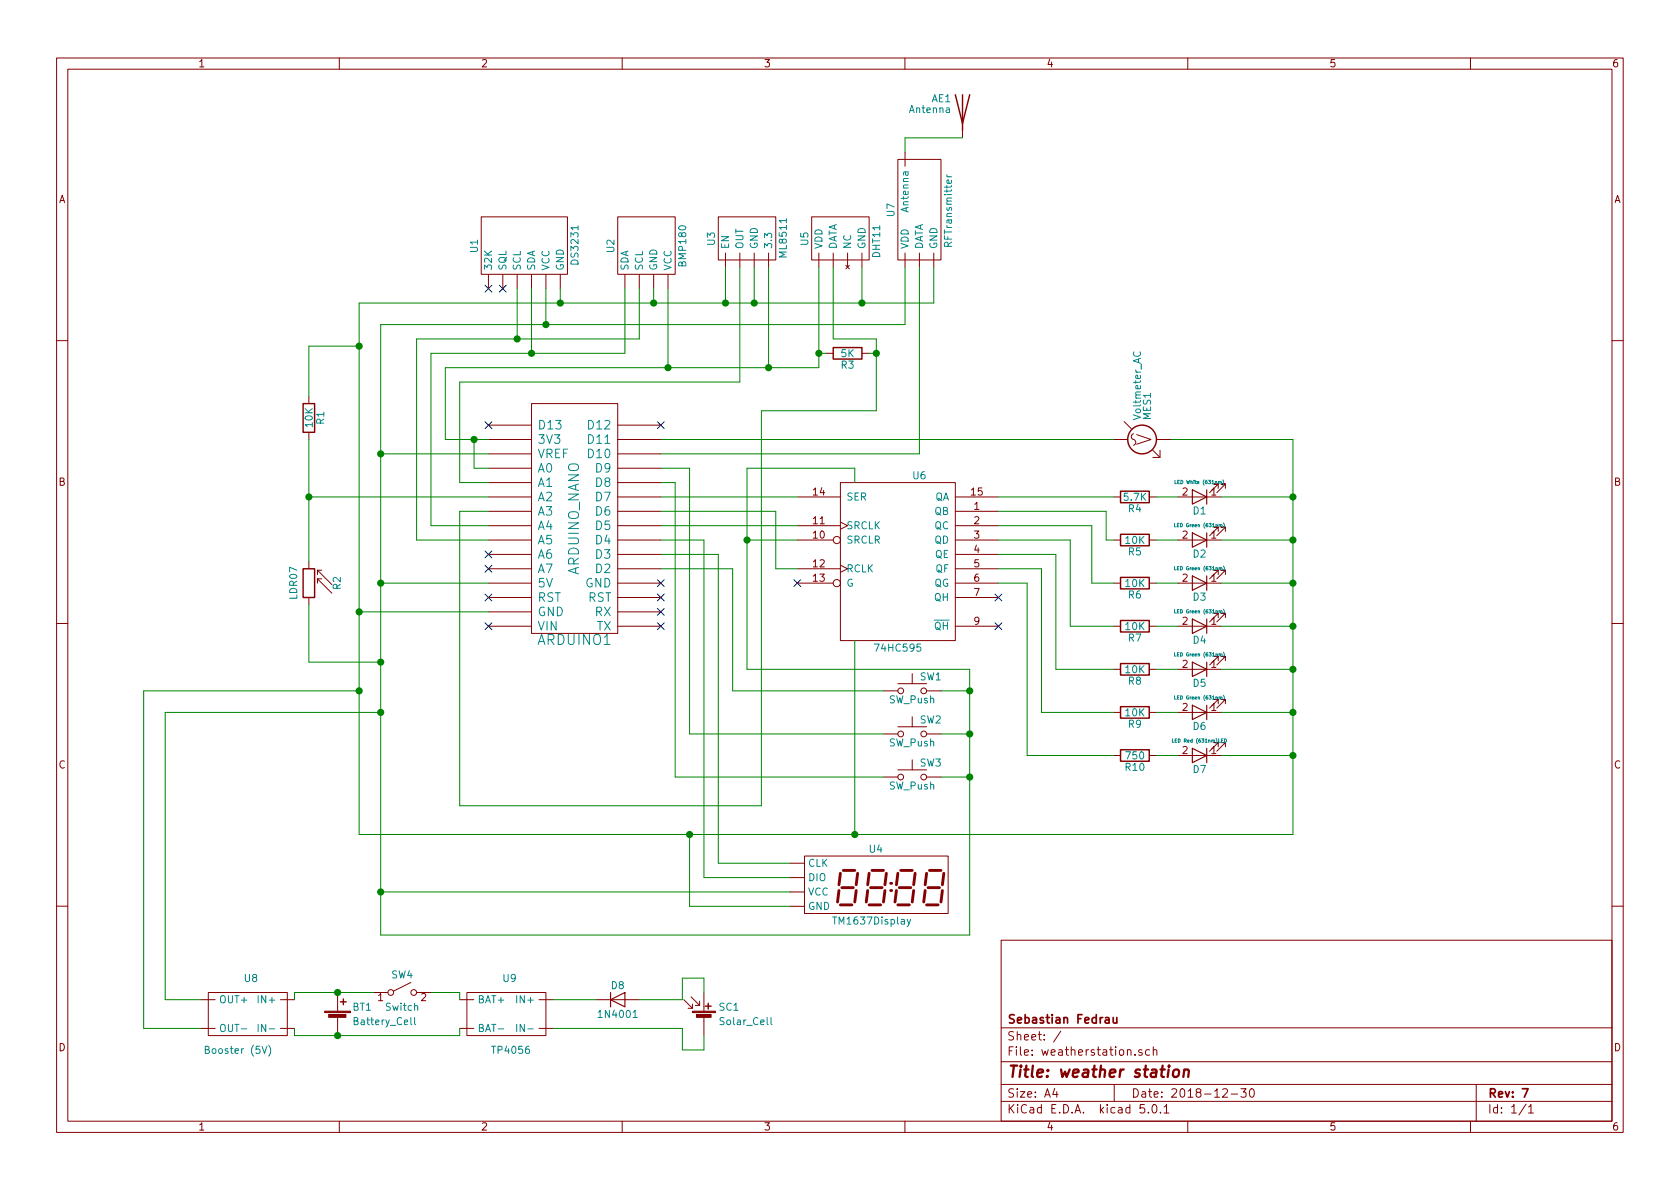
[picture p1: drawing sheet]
<svg xmlns="http://www.w3.org/2000/svg" width="297mm" height="210mm" viewBox="0 0 297 210" stroke-linecap="round" stroke-linejoin="round" font-family="sans-serif">
<g fill="none" stroke="#840000" stroke-width=".18">
<path d="M10 10.3h277v189.9h-277zM12 12.2h273v186.1h-273zM60 10.3v1.9M110 10.3v1.9M160 10.3v1.9M210 10.3v1.9M260 10.3v1.9M10 60.2h2M86.4 77.7h7.6M86.4 75.2h7.6M94 71.4h15.2v40.6h-15.2zM109.2 77.7h7.6"/>
<path d="M109.2 75.2h7.6M285 60.2h2M86.4 87.9h7.6M86.4 85.3h7.6M86.4 82.8h7.6M86.4 80.3h7.6M86.4 90.4h7.6M86.4 93h7.6M86.4 95.5h7.6M86.4 98h7.6M109.2 87.9h7.6M109.2 85.3h7.6"/>
<path d="M109.2 82.8h7.6M109.2 80.3h7.6M109.2 90.4h7.6M109.2 93h7.6M109.2 95.5h7.6M109.2 98h7.6M141 87.9h7.6M141 93h7.6M141 95.5h6.3M148.6 85.3h20.3v28h-20.3zM148.6 92.3l1.3 .7-1.3 .6M148.6 99.9l1.3 .7-1.3 .6"/>
<path d="M168.9 87.9h7.6M168.9 90.4h7.6M168.9 93h7.6M168.9 95.5h7.6M168.9 98h7.6M196.8 87.9h1.3M196.8 95.5h1.3M203.2 87.9h1.3M203.2 95.5h1.3M208.3 87.9h7.6M208.3 95.5h7.6M215.4 86.4v-.8h-.8h.8l-1.5 1.5"/>
<path d="M215.4 94v-.8h-.8h.8l-1.5 1.5M216.7 86.4v-.8h-.8h.8l-1.6 1.5M216.7 94v-.8h-.8h.8l-1.6 1.5M10 110.3h2M86.4 110.7h7.6M86.4 108.2h7.6M86.4 100.6h7.6M86.4 103.1h7.6M86.4 105.7h7.6M109.2 110.7h7.6M109.2 108.2h7.6M109.2 100.6h7.6"/>
<path d="M109.2 103.1h7.6M109.2 105.7h7.6M141 100.6h7.6M141 103.1h6.3M161.3 119.1v1.8M168.9 110.7h7.6M168.9 100.6h7.6M168.9 103.1h7.6M168.9 105.7h7.6M196.8 110.7h1.3M196.8 103.1h1.3M196.8 118.4h1.3"/>
<path d="M203.2 110.7h1.3M203.2 103.1h1.3M203.2 118.4h1.3M208.3 110.7h7.6M208.3 103.1h7.6M208.3 118.4h7.6M215.4 101.6v-.8h-.8h.8l-1.5 1.6M215.4 109.2v-.7h-.8h.8l-1.5 1.5M215.4 116.8v-.7h-.8h.8l-1.5 1.5M216.7 101.6v-.8h-.8h.8l-1.6 1.6M216.7 109.2v-.7h-.8h.8l-1.6 1.5M216.7 116.8v-.7h-.8h.8l-1.6 1.5"/>
<path d="M285 110.3h2M156.2 122.2h2.5M158.7 120.9h5.1M163.8 122.2h2.6M196.8 126h1.3M196.8 133.6h1.3M203.2 126h1.3M203.2 133.6h1.3M208.3 126h7.6M208.3 133.6h7.6M215.4 124.5v-.8h-.8h.8l-1.5 1.5M215.4 132.1v-.8h-.8h.8l-1.5 1.5"/>
<path d="M216.7 124.5v-.8h-.8h.8l-1.6 1.5M216.7 132.1v-.8h-.8h.8l-1.6 1.5M142.2 151.4h25.4v10.1h-25.4zM10 160.2h2M177 166.3h108v32h-108zM285 160.2h2M60 198.3v1.9M110 198.3v1.9M160 198.3v1.9M177 194.8h108M177 191.8h108M177 187.8h108"/>
<path d="M177 181.8h108M186.5 192.5l-.4 1h1M186.8 193v1M187.6 182.3l-1.3 2M197 191.8v3M200.7 186.5v.1M201.9 185.7a.37 .37 0 0 0-.6 .1l.1 .2 .5 .2 .1 .1-.2 .3-.5-.1M202.3 195.3h-.7l-.1 .7 .3-.1 .5 .1 .1 .2-.1 .5-.2 .1-.6-.1M203 196.7v.1M203.3 185.7l-.5-.1-.3 .3 .1 .6 .2 .1 .5-.1M203.8 195.5l.2-.2a.8 .8 0 0 1 .6 .8 .8 .8 0 0 1-.6 .7l-.2-.1-.1-.4zM203.9 185.7h.1a.37 .37 0 0 1 .5 .1v.8"/>
<path d="M203.9 185.1v1.5M205.2 196.7v.1M205.8 195.8l.4-.5v1.5M205.8 196.8h.9M210 198.3v1.9M216.2 192.7l.2-.2h.4l.2 .5-.9 1h.9M217.7 193.5h1.1M219.4 192.5h.9l-.5 .6 .5 .1v.7l-.3 .1-.6-.1M221.1 192.6l.2-.1a.8 .8 0 0 1 .5 .8 .8 .8 0 0 1-.5 .7 1 1 0 0 1-.2-1.4zM260 198.3v1.9M261 191.8v6.5M269.8 195.2l-1.2 2"/>
<path d="M270.3 195.8l.4-.5v1.5M270.3 196.8h.8"/>
<circle cx="148" cy="95.5" r=".63"/>
<circle cx="148" cy="103.1" r=".63"/>
<circle cx="159.3" cy="122.2" r=".51"/>
<circle cx="163.3" cy="122.2" r=".51"/>
</g>
<path d="M196.8 179.9l.1 .9 .3 .1 .3-.1M197.5 179.9v1M195.5 180h.5l.1 .9M196.1 180.3l-.5 .1-.2 .2 .2 .3 .5-.1M269.2 192.5h1l-.7 1.5" fill="none" stroke="#840000" stroke-width=".3"/>
<path d="M207.5 189.3a.53 .53 0 0 1 .6-.2 .53 .53 0 0 1 .4 .4l-.1 .6a.54 .54 0 0 1-.5 .4 .54 .54 0 0 1-.5-.4zM209.4 189.3a.5 .5 0 0 1 .8 .1l-.1 1M209.4 189.1l-.2 1.3" fill="none" stroke="#840000" stroke-width=".41"/>
<g fill="none" stroke="#840000" stroke-width=".2">
<path d="M210.8 86.6l2.6 1.3-2.6 1.2zM210.8 94.2l2.6 1.3-2.6 1.3zM213.4 86.6v2.5M213.4 94.2v2.6M210.8 101.8l2.6 1.3-2.6 1.3zM210.8 109.5l2.6 1.2-2.6 1.3zM210.8 117.1l2.6 1.3-2.6 1.2zM213.4 101.8v2.6M213.4 109.5v2.5M213.4 117.1v2.5M210.8 124.7l2.6 1.3-2.6 1.2zM210.8 132.3l2.6 1.3-2.6 1.3z"/>
<path d="M213.4 124.7v2.5M213.4 132.3v2.6"/>
</g>
<g fill="none" stroke="#008484" stroke-width=".18">
<path d="M207.7 92.6v.6h.3M207.7 84.9v.6h.3M215.7 85.2h.2l.1 .3M215.8 92.9l.3-.1v.4M216.2 84.9l.2 .4-.2 .5M216.3 92.5l.2 .4-.2 .5M207.7 100.2v.6h.3M207.7 107.8v.6h.3M207.7 115.4v.6h.3M215.8 100.5l.3-.1v.4M215.8 108.1l.3-.1v.4M215.8 115.7h.3v.3"/>
<path d="M216.3 100.1l.2 .4-.2 .5M216.3 107.7l.2 .4-.2 .6M216.3 115.3l.2 .4-.2 .6M207.3 130.7v.6h.3M207.7 123v.6h.3M215.8 123.3h.3v.3M216.3 123l.2 .4-.2 .5M216.5 130.7a.31 .31 0 0 1 .4 .3 .31 .31 0 0 1-.4 .3z"/>
</g>
<path d="M198.1 86.9h5.1v2h-5.1zM198.1 94.5h5.1v2h-5.1zM198.1 102.1h5.1v2h-5.1zM198.1 109.7h5.1v2.1h-5.1zM198.1 117.3h5.1v2.1h-5.1zM198.1 125h5.1v2h-5.1zM198.1 132.6h5.1v2h-5.1z" fill="none" stroke="#840000" stroke-width=".25"/>
<g fill="none" stroke="#840000" stroke-width=".51">
<path d="M148.3 157.5l-.2 2M148.6 154.4l-.3 2.1M148.8 157h2.1M149.1 153.9h2M151.4 157.5l-.3 2M151.6 154.4l-.2 2.1M153.4 157.5l-.2 2M153.7 154.4l-.3 2.1M153.9 157h2.1M154.2 153.9h2M156.5 157.5l-.3 2M156.7 154.4l-.2 2.1"/>
<path d="M148.6 160h2M153.7 160h2"/>
</g>
<g fill="#840000">
<circle cx="157.5" cy="157.5" r=".25"/>
<circle cx="157.5" cy="156.2" r=".25"/>
</g>
<g fill="none" stroke="#840000" stroke-width=".51">
<path d="M158.5 157.5l-.3 2M158.7 154.4l-.2 2.1M159 157h2M159.3 153.9h2M161.5 157.5l-.2 2M161.8 154.4l-.3 2.1M163.6 157.5l-.3 2M163.8 154.4l-.2 2.1M164.1 157h2M164.3 153.9h2.1M166.6 157.5l-.2 2M166.9 154.4l-.3 2.1"/>
<path d="M158.7 160h2.1M163.8 160h2.1"/>
</g>
<g fill="none" stroke="#840000" stroke-width=".18">
<path d="M85.1 38.3h15.2v10.2h-15.2zM109.2 38.3h10.2v10.2h-10.2zM127 38.3h10.2v7.7h-10.2zM143.5 38.3h10.2v7.7h-10.2zM158.7 28.2h7.7v17.8h-7.7zM160 26.9v2.5M170.2 21.8v2.6M86.4 48.6v2.4M88.9 48.6v2.4M91.4 48.6v2.4M94 48.6v2.4M96.5 48.6v2.4"/>
<path d="M99.1 48.6v2.4M110.5 48.6v2.4M113 48.6v2.4M115.6 48.6v2.4M118.1 48.6v2.4M128.3 44.7v2.5M130.8 44.7v2.5M133.3 44.7v2.5M135.9 44.7v2.5M144.8 44.7v2.5M147.3 44.7v2.5M149.6 46.9l.6 .6"/>
<path d="M149.9 44.7v2.5M150.2 46.9l-.6 .6M152.4 44.7v2.5M160 44.7v2.5M162.6 44.7v2.5M165.1 44.7v2.5M54.6 70.1v1.3M54.6 76.4v1.3M146 62.5h1.3M152.4 62.5h1.3M196.8 77.7h2.6M198.8 74.5l1.2 1.3"/>
<path d="M203.8 79.6l1.3 1.3M204.5 77.7h2.5M205.1 79.6v1.3h-1.3M54.6 99.3v1.3M54.6 105.7v1.2M56.1 100.8l2.6 2.6M56.1 100.8h.8M56.1 100.8v.8M56.1 102.4v.7M56.1 102.4l2.6 2.5M56.1 102.4h.8M156.2 129.8h2.5"/>
<path d="M156.2 137.4h2.5M158.7 128.5h5.1M158.7 136.1h5.1M161.3 126.7v1.8M161.3 134.4v1.7M163.8 129.8h2.6M163.8 137.4h2.6M139.7 152.6h2.5M139.7 155.2h2.5M139.7 157.7h2.5M35.6 176.8h2.4M36.8 175.5h14v7.6h-14z"/>
<path d="M49.6 176.8h2.5M59.7 175.5v3.3M59.7 179.8v3.3M66 175.5h2.6M72.6 173.7l-3 1.6M73.7 175.5h2.5M81.3 176.8h2.5M82.5 175.5h14v7.6h-14zM95.3 176.8h2.5M105.4 176.8h7.6M120.9 176.8l1.5 1.5M122.2 176.3l1.5 1.5"/>
<path d="M122.4 177.5v.8h-.7M123.7 177v.8h-.8M124.5 175.5v3.3M124.5 179.8v3.3M139.7 160.3h2.5M35.6 181.9h2.4M49.6 181.9h2.5M81.3 181.9h2.5M95.3 181.9h2.5"/>
<circle cx="159.3" cy="137.4" r=".51"/>
<circle cx="159.3" cy="129.8" r=".51"/>
<circle cx="163.3" cy="129.8" r=".51"/>
<circle cx="163.3" cy="137.4" r=".51"/>
<circle cx="69.1" cy="175.5" r=".51"/>
<circle cx="73.2" cy="175.5" r=".51"/>
</g>
<g fill="none" stroke="#008484" stroke-width=".18">
<path d="M167.4 30.9l.1 .3 .1 .1M167.4 31.3h.8M200.5 62.2a.6 .6 0 0 0 .4 .9 .6 .6 0 0 0 .8-.6l-.2-.3M45.6 176.1v1.2M73.3 179.9v1.1l.2 .2M91.4 176.1v1.2M111.9 179.9h.7M136.3 179.9v1.1l.2 .2M160.4 162.6l.3 .8M161 162.6l-.4 1.1-.2 .1M36.3 185.6h.6v-.5l-.6-.1v1.3h.5l.2-.3v-.2l-.3-.2M42.7 181.9h.9"/>
<path d="M45.6 181.1v1.3M47.5 184.8a1.47 1.47 0 0 1 0 2M88.1 181.9h1M91.4 181.1v1.3"/>
</g>
<g fill="none" stroke="#840000" stroke-width=".25">
<path d="M168.9 16.8l1.3 5 1.2-5M170.2 16.8v6.3M53.6 71.4h2v5h-2zM147.3 61.5h5.1v2h-5.1zM53.6 100.6h2v5.1h-2zM60.2 177.2h1M60.7 176.7v1M124.7 177.9h1M125.2 177.4v1"/>
<circle cx="201.9" cy="77.7" r="2.54"/>
</g>
<g fill="none" stroke="#000084" stroke-width=".18">
<path d="M85.8 50.4l1.2 1.3M87 50.4l-1.2 1.3M88.3 50.4l1.2 1.3M89.5 50.4l-1.2 1.3M85.8 74.6l1.2 1.2M87 74.6l-1.2 1.2M116.2 74.6l1.2 1.2M117.4 74.6l-1.2 1.2M85.8 100l1.2 1.2M85.8 97.4l1.2 1.2M87 100l-1.2 1.2M87 97.4l-1.2 1.2"/>
<path d="M85.8 110.1l1.2 1.2M85.8 105l1.2 1.3M87 110.1l-1.2 1.2M87 105l-1.2 1.3M116.2 102.5l1.2 1.2M116.2 105l1.2 1.3M116.2 107.6l1.2 1.2M116.2 110.1l1.2 1.2M117.4 102.5l-1.2 1.2M117.4 105l-1.2 1.3M117.4 107.6l-1.2 1.2M117.4 110.1l-1.2 1.2"/>
<path d="M140.4 102.5l1.2 1.2M141.6 102.5l-1.2 1.2M175.9 105l1.2 1.3M175.9 110.1l1.2 1.2M177.1 105l-1.2 1.3M177.1 110.1l-1.2 1.2"/>
</g>
<g fill="#840000" stroke="#840000" stroke-width=".18">
<path d="M57.4 178.8h4.6v.3h-4.6z"/>
<path d="M58.1 179.4h3.1v.5h-3.1z"/>
<path d="M122.4 178.8h4.1v.3h-4.1z"/>
<path d="M123.1 179.4h2.6v.5h-2.6z"/>
</g>
<path d="M107.9 176.8l2.6-1.3v2.5zM107.9 175.5v2.5" fill="none" stroke="#840000" stroke-width=".2"/>
<g fill="none" stroke="#008400" stroke-width=".18">
<path d="M170.2 24.4h-10.2v2.5M91.4 51v8.9M94 51v11.5M96.5 51v6.4M99.1 51v2.6M110.5 51v11.5h-34.3v30.5h10.2M113 51v8.9h-39.3v35.6h12.7M115.6 51v2.6M118.1 51v14M128.3 47.2v6.4M130.8 47.2v20.4h-49.5v17.7h5.1M133.3 47.2v6.4"/>
<path d="M135.9 47.2v17.8M144.8 47.2v17.8h-66.1v12.7h7.7M147.3 47.2v12.7h7.6v12.7h-20.3v69.9h-53.3v-52.1h5.1M152.4 47.2v6.4M160 47.2v10.2h-92.7v107.9h104.1v-46.9h-39.3v-35.6h19v2.5M162.6 47.2v33.1h-45.8M165.1 47.2v6.4h-101.6v94h165.1v-69.9h-21.6M54.6 77.7v21.6M63.5 61.2h-8.9v8.9M83.8 77.7v5.1h2.6M116.8 77.7h80M144.8 62.5h1.2"/>
<path d="M153.7 62.5h1.2M54.6 87.9h31.8M67.3 80.3h19.1M116.8 87.9h24.2M116.8 90.4h20.4v10.2h3.8M116.8 93h24.2M116.8 82.8h5.1v47h34.3M116.8 95.5h7.7v59.7h15.2M116.8 98h10.2v54.6h12.7M116.8 85.3h2.6v52.1h36.8M132.1 95.5h8.9M176.5 87.9h20.3"/>
<path d="M176.5 90.4h19.1v5.1h1.2M176.5 93h16.5v10.1h3.8M176.5 95.5h12.7v15.2h7.6M176.5 98h10.2v20.4h10.1M204.5 87.9h3.8M204.5 95.5h3.8M215.9 87.9h12.7M215.9 95.5h12.7M54.6 106.9v10.2h12.7M63.5 108.2h22.9M67.3 103.1h19.1M116.8 100.6h12.7v21.6h26.7"/>
<path d="M151.1 113.3v34.3M176.5 100.6h7.6v25.4h12.7M176.5 103.1h5.1v30.5h15.2M204.5 103.1h3.8M204.5 110.7h3.8M204.5 118.4h3.8M215.9 103.1h12.7M215.9 110.7h12.7M215.9 118.4h12.7M63.5 122.2h-38.1v59.7h10.2M67.3 126h-38.1v50.8h6.4M166.4 122.2h5"/>
<path d="M166.4 129.8h5M166.4 137.4h5M204.5 126h3.8M204.5 133.6h3.8M215.9 126h12.7M215.9 133.6h12.7M67.3 157.7h72.4M121.9 147.6v12.7h17.8M66 175.5h-13.9v1.3M76.2 175.5h5.1v1.3M97.8 176.8h7.6M124.5 175.5v-2.5h-3.9v3.8h-7.6"/>
<path d="M52.1 181.9v1.2h29.2v-1.2M97.8 181.9h22.8v3.8h3.9v-2.6"/>
</g>
<g fill="#008400" stroke="#008400" stroke-width=".25">
<circle cx="151.1" cy="147.6" r=".51"/>
<circle cx="228.6" cy="87.9" r=".51"/>
<circle cx="228.6" cy="95.5" r=".51"/>
<circle cx="228.6" cy="103.1" r=".51"/>
<circle cx="228.6" cy="110.7" r=".51"/>
<circle cx="228.6" cy="118.4" r=".51"/>
<circle cx="228.6" cy="126" r=".51"/>
<circle cx="228.6" cy="133.6" r=".51"/>
<circle cx="121.9" cy="147.6" r=".51"/>
<circle cx="94" cy="62.5" r=".51"/>
<circle cx="91.4" cy="59.9" r=".51"/>
<circle cx="118.1" cy="65" r=".51"/>
<circle cx="63.5" cy="108.2" r=".51"/>
<circle cx="133.4" cy="53.6" r=".51"/>
<circle cx="115.6" cy="53.6" r=".51"/>
<circle cx="99.1" cy="53.6" r=".51"/>
<circle cx="96.5" cy="57.4" r=".51"/>
<circle cx="128.3" cy="53.6" r=".51"/>
<circle cx="135.9" cy="65" r=".51"/>
<circle cx="152.4" cy="53.6" r=".51"/>
<circle cx="171.5" cy="129.8" r=".51"/>
<circle cx="171.5" cy="137.4" r=".51"/>
<circle cx="67.3" cy="117.1" r=".51"/>
<circle cx="67.3" cy="157.7" r=".51"/>
<circle cx="67.3" cy="103.1" r=".51"/>
<circle cx="171.5" cy="122.2" r=".51"/>
<circle cx="132.1" cy="95.5" r=".51"/>
<circle cx="59.7" cy="175.5" r=".51"/>
<circle cx="59.7" cy="183.1" r=".51"/>
<circle cx="63.5" cy="122.2" r=".51"/>
<circle cx="67.3" cy="126" r=".51"/>
<circle cx="67.3" cy="80.3" r=".51"/>
<circle cx="83.8" cy="77.7" r=".51"/>
<circle cx="154.9" cy="62.5" r=".51"/>
<circle cx="144.8" cy="62.5" r=".51"/>
<circle cx="54.6" cy="87.9" r=".51"/>
<circle cx="63.5" cy="61.2" r=".51"/>
</g>
<text font-size="3.5" fill="#840000" x="203.6" y="78.9" transform="rotate(-90 203.6 78.9)">V</text>
<text font-size="2.8" fill="#840000" x="178" y="190.5">Title: weather station</text>
<g font-size="2.5" fill="#008484">
<text x="102.4" y="101.8" transform="rotate(-90 102.4 101.8)">ARDUINO_NANO</text>
<text x="95.1" y="114.1">ARDUINO1</text>
</g>
<g font-size="2.1" fill="#008484">
<text x="95" y="75.9">D13</text>
<text x="104.3" y="75.9">D12</text>
<text x="95" y="78.5">3V3</text>
<text x="95" y="81">VREF</text>
<text x="95" y="83.6">A0</text>
<text x="104.3" y="81">D10</text>
<text x="104.3" y="78.5">D11</text>
<text x="105.5" y="83.6">D9</text>
<text x="95" y="86.1">A1</text>
<text x="95" y="88.6">A2</text>
<text x="105.5" y="88.6">D7</text>
<text x="105.5" y="86.1">D8</text>
<text x="95" y="91.2">A3</text>
<text x="95" y="93.7">A4</text>
<text x="105.5" y="93.7">D5</text>
<text x="105.5" y="91.2">D6</text>
<text x="95" y="96.3">A5</text>
<text x="95" y="98.8">A6</text>
<text x="95" y="101.3">A7</text>
<text x="105.5" y="101.3">D2</text>
<text x="105.5" y="98.8">D3</text>
<text x="105.5" y="96.3">D4</text>
<text x="95" y="103.9">5V</text>
<text x="95" y="106.4">RST</text>
<text x="103.5" y="103.9">GND</text>
<text x="104" y="106.4">RST</text>
<text x="95" y="109">GND</text>
<text x="95" y="111.5">VIN</text>
<text x="105.3" y="109">RX</text>
<text x="105.5" y="111.5">TX</text>
</g>
<g font-size="2.1" fill="#840000">
<text x="178" y="184">Sheet: /</text>
<text x="178" y="181">Sebastian Fedrau</text>
<text x="178" y="186.7">File: weatherstation.sch</text>
<text x="178" y="196.9">KiCad E.D.A. kicad 5.0.1</text>
<text x="178" y="194.1">Size: A4</text>
<text x="200" y="194.1">Date: 2018-12-30</text>
<text x="263" y="194.1">Rev: 7</text>
<text x="263" y="196.9">Id: 1/1</text>
</g>
<g font-size="1.8" fill="#840000">
<text x="35" y="11.9">1</text>
<text x="85" y="11.9">2</text>
<text x="135" y="11.9">3</text>
<text x="185" y="11.9">4</text>
<text x="235" y="11.9">5</text>
<text x="285" y="11.9">6</text>
<text x="10.4" y="35.9">A</text>
<text x="285.4" y="35.9">A</text>
<text x="10.4" y="85.9">B</text>
<text x="143.8" y="87.6">14</text>
<text x="171.8" y="87.6">15</text>
<text x="209.1" y="87.6">2</text>
<text x="214.1" y="87.6">1</text>
<text x="285.4" y="85.9">B</text>
<text x="143.8" y="95.2">10</text>
<text x="143.8" y="92.7">11</text>
<text x="172.2" y="90.2">1</text>
<text x="172.2" y="92.7">2</text>
<text x="172.2" y="95.2">3</text>
<text x="209.1" y="95.2">2</text>
<text x="214.1" y="95.2">1</text>
<text x="143.8" y="100.3">12</text>
<text x="172.2" y="97.8">4</text>
<text x="172.2" y="100.3">5</text>
<text x="143.8" y="102.9">13</text>
<text x="172.2" y="102.9">6</text>
<text x="172.2" y="105.4">7</text>
<text x="209.1" y="102.9">2</text>
<text x="214.1" y="102.9">1</text>
<text x="172.2" y="110.5">9</text>
<text x="209.1" y="110.5">2</text>
<text x="214.1" y="110.5">1</text>
<text x="209.1" y="118.1">2</text>
<text x="214.1" y="118.1">1</text>
<text x="209.1" y="125.7">2</text>
<text x="214.1" y="125.7">1</text>
<text x="10.4" y="135.9">C</text>
<text x="209.1" y="133.3">2</text>
<text x="214.1" y="133.3">1</text>
<text x="285.4" y="135.9">C</text>
<text x="66.8" y="177">1</text>
<text x="74.4" y="177">2</text>
<text x="10.4" y="185.9">D</text>
<text x="285.4" y="185.9">D</text>
<text x="35" y="199.9">1</text>
<text x="85" y="199.9">2</text>
<text x="135" y="199.9">3</text>
<text x="185" y="199.9">4</text>
<text x="235" y="199.9">5</text>
<text x="285" y="199.9">6</text>
</g>
<g font-size="1.8" fill="#008484">
<text x="160.9" y="20">Antenna</text>
<text x="164.8" y="18.1">AE1</text>
<text x="158.2" y="38.3" transform="rotate(-90 158.2 38.3)">U7</text>
<text x="160.7" y="37.1" transform="rotate(-90 160.7 37.1)">Antenna</text>
<text x="84.5" y="44.6" transform="rotate(-90 84.5 44.6)">U1</text>
<text x="87" y="47.9" transform="rotate(-90 87 47.9)">32K</text>
<text x="89.5" y="47.9" transform="rotate(-90 89.5 47.9)">SQL</text>
<text x="92.1" y="47.9" transform="rotate(-90 92.1 47.9)">SCL</text>
<text x="94.6" y="47.9" transform="rotate(-90 94.6 47.9)">SDA</text>
<text x="97.2" y="47.9" transform="rotate(-90 97.2 47.9)">VCC</text>
<text x="99.7" y="47.9" transform="rotate(-90 99.7 47.9)">GND</text>
<text x="102.3" y="46.6" transform="rotate(-90 102.3 46.6)">DS3231</text>
<text x="108.6" y="44.6" transform="rotate(-90 108.6 44.6)">U2</text>
<text x="111.1" y="47.9" transform="rotate(-90 111.1 47.9)">SDA</text>
<text x="113.7" y="47.9" transform="rotate(-90 113.7 47.9)">SCL</text>
<text x="116.2" y="47.9" transform="rotate(-90 116.2 47.9)">GND</text>
<text x="118.7" y="47.9" transform="rotate(-90 118.7 47.9)">VCC</text>
<text x="121.3" y="46.9" transform="rotate(-90 121.3 46.9)">BMP180</text>
<text x="126.4" y="43.4" transform="rotate(-90 126.4 43.4)">U3</text>
<text x="128.9" y="44.1" transform="rotate(-90 128.9 44.1)">EN</text>
<text x="131.4" y="44.1" transform="rotate(-90 131.4 44.1)">OUT</text>
<text x="134" y="44.1" transform="rotate(-90 134 44.1)">GND</text>
<text x="136.5" y="44.1" transform="rotate(-90 136.5 44.1)">3.3</text>
<text x="139.1" y="45.3" transform="rotate(-90 139.1 45.3)">ML8511</text>
<text x="142.9" y="43.4" transform="rotate(-90 142.9 43.4)">U5</text>
<text x="145.4" y="44.1" transform="rotate(-90 145.4 44.1)">VDD</text>
<text x="148" y="44.1" transform="rotate(-90 148 44.1)">DATA</text>
<text x="150.5" y="44.1" transform="rotate(-90 150.5 44.1)">NC</text>
<text x="153" y="44.1" transform="rotate(-90 153 44.1)">GND</text>
<text x="155.6" y="45.5" transform="rotate(-90 155.6 45.5)">DHT11</text>
<text x="160.7" y="44.1" transform="rotate(-90 160.7 44.1)">VDD</text>
<text x="163.2" y="44.1" transform="rotate(-90 163.2 44.1)">DATA</text>
<text x="165.7" y="44.1" transform="rotate(-90 165.7 44.1)">GND</text>
<text x="168.3" y="43.4" transform="rotate(-90 168.3 43.4)">RFTransmitter</text>
<text x="148.7" y="65.2">R3</text>
<text x="148.7" y="63.2">5K</text>
<text x="55.3" y="75.5" transform="rotate(-90 55.3 75.5)">10K</text>
<text x="57.3" y="75" transform="rotate(-90 57.3 75)">R1</text>
<text x="201.7" y="74" transform="rotate(-90 201.7 74)">Voltmeter_AC</text>
<text x="203.5" y="74.2" transform="rotate(-90 203.5 74.2)">MES1</text>
<text x="149.6" y="88.5">SER</text>
<text x="161.4" y="84.8">U6</text>
<text x="165.3" y="88.5">QA</text>
<text x="198.8" y="88.6">5.7K</text>
<text x="149.6" y="93.6">SRCLK</text>
<text x="165.3" y="91.1">QB</text>
<text x="165.3" y="93.6">QC</text>
<text x="199.5" y="90.6">R4</text>
<text x="211" y="91">D1</text>
<text x="149.6" y="96.1">SRCLR</text>
<text x="149.6" y="101.2">RCLK</text>
<text x="165.3" y="96.1">QD</text>
<text x="165.3" y="98.7">QE</text>
<text x="165.4" y="101.2">QF</text>
<text x="199" y="96.2">10K</text>
<text x="199.5" y="98.2">R5</text>
<text x="211" y="98.6">D2</text>
<text x="52.6" y="105.9" transform="rotate(-90 52.6 105.9)">LDR07</text>
<text x="60.2" y="104.2" transform="rotate(-90 60.2 104.2)">R2</text>
<text x="149.6" y="103.8">G</text>
<text x="165.2" y="103.8">QG</text>
<text x="165.3" y="106.3">QH</text>
<text x="199" y="103.8">10K</text>
<text x="199.5" y="105.8">R6</text>
<text x="211" y="106.2">D3</text>
<text x="165.3" y="111.4">QH</text>
<text x="199" y="111.4">10K</text>
<text x="199.5" y="113.5">R7</text>
<text x="211" y="113.8">D4</text>
<text x="155" y="115.2">74HC595</text>
<text x="199" y="119">10K</text>
<text x="157.2" y="124.4">SW_Push</text>
<text x="162.7" y="120.3">SW1</text>
<text x="199.5" y="121.1">R8</text>
<text x="211" y="121.5">D5</text>
<text x="157.2" y="132">SW_Push</text>
<text x="162.7" y="127.9">SW2</text>
<text x="199" y="126.7">10K</text>
<text x="199.5" y="128.7">R9</text>
<text x="211" y="129.1">D6</text>
<text x="162.7" y="135.6">SW3</text>
<text x="199" y="136.3">R10</text>
<text x="199.2" y="134.3">750</text>
<text x="211" y="136.7">D7</text>
<text x="157.2" y="139.6">SW_Push</text>
<text x="142.8" y="153.3">CLK</text>
<text x="142.8" y="155.8">DIO</text>
<text x="153.7" y="150.8">U4</text>
<text x="142.8" y="158.4">VCC</text>
<text x="142.8" y="160.9">GND</text>
<text x="147.8" y="163.5">TM1637Display</text>
<text x="43.3" y="173.7">U8</text>
<text x="69.2" y="173">SW4</text>
<text x="89" y="173.7">U9</text>
<text x="38.7" y="177.4">OUT+</text>
<text x="46.2" y="177.4">IN+</text>
<text x="62.4" y="178.7">BT1</text>
<text x="68.3" y="178.7">Switch</text>
<text x="84.4" y="177.4">BAT+</text>
<text x="91.9" y="177.4">IN+</text>
<text x="108.1" y="174.9">D8</text>
<text x="127.2" y="178.7">SC1</text>
<text x="38.7" y="182.5">OUT-</text>
<text x="46.6" y="182.5">IN-</text>
<text x="62.8" y="181.3">Battery_Cell</text>
<text x="84.4" y="182.5">BAT-</text>
<text x="92.3" y="182.5">IN-</text>
<text x="106.1" y="180">1N4001</text>
<text x="127.6" y="181.3">Solar_Cell</text>
<text x="36.8" y="186.4">Booster (5V)</text>
<text x="87.2" y="186.4">TP4056</text>
</g>
<g font-size=".8" fill="#008484">
<text x="208.2" y="85.6">LED White (631nm)</text>
<text x="208.2" y="93.2">LED Green (631nm)</text>
<text x="208.2" y="100.8">LED Green (631nm)</text>
<text x="208.2" y="108.5">LED Green (631nm)</text>
<text x="208.2" y="116.1">LED Green (631nm)</text>
<text x="208.2" y="123.7">LED Green (631nm)</text>
<text x="207.7" y="131.3">LED Red (631nm)LED</text>
</g>
</svg>
